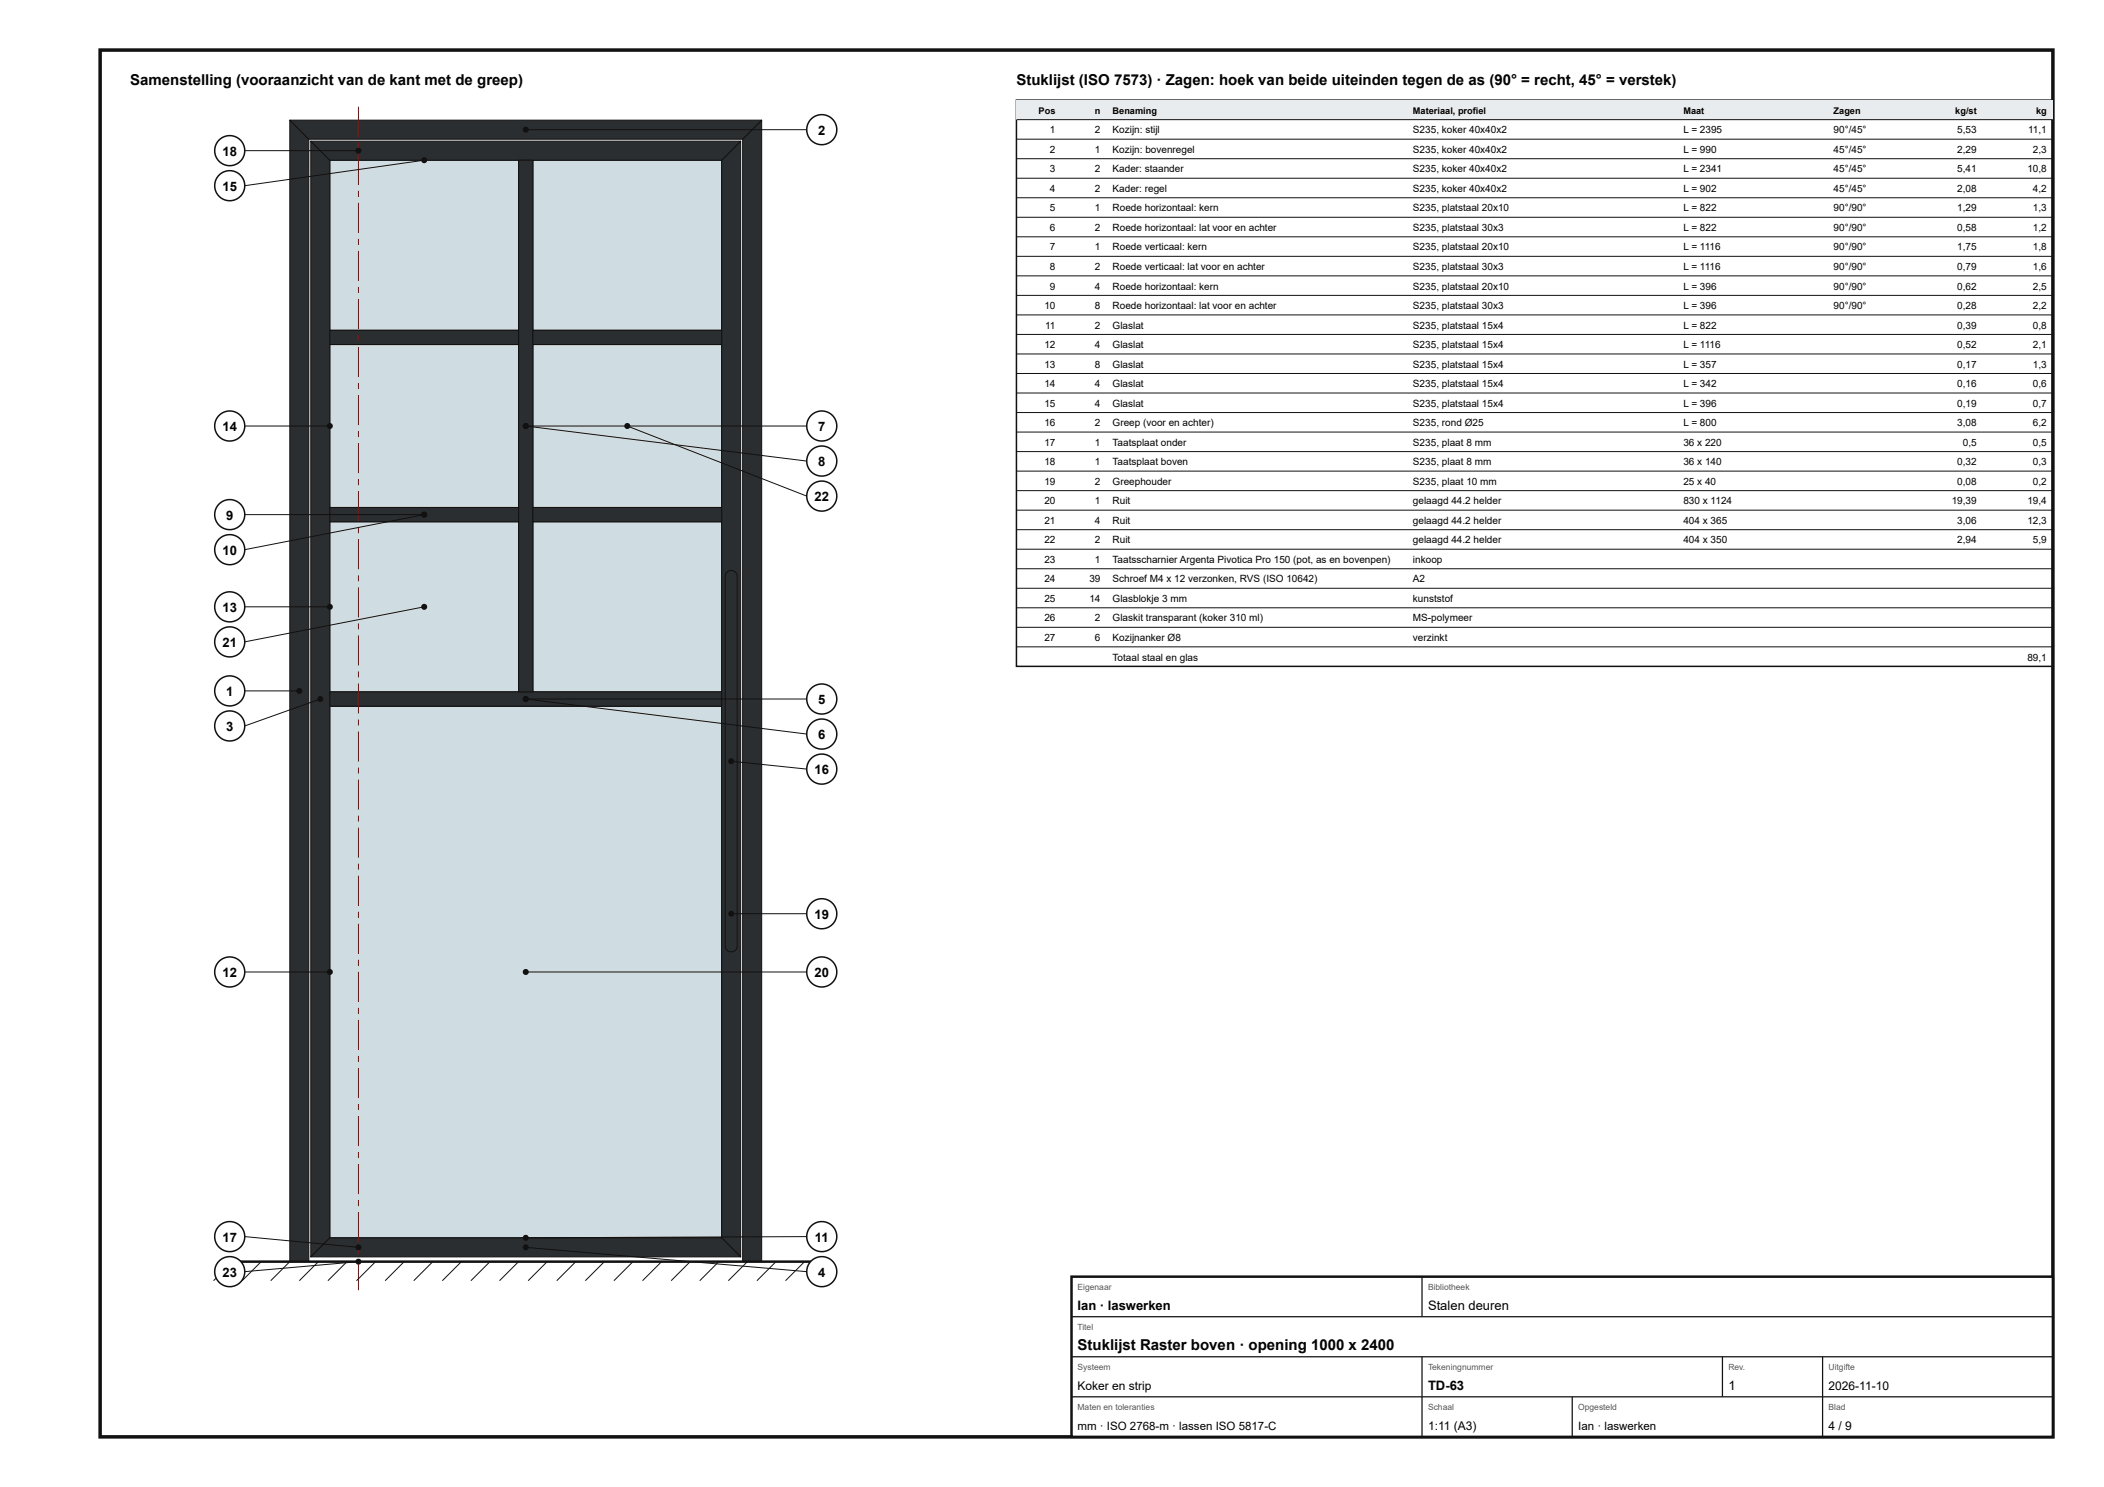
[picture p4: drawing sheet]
<svg xmlns="http://www.w3.org/2000/svg" width="420mm" height="297mm" viewBox="0 0 420 297" stroke-linecap="round" stroke-linejoin="round" font-family="sans-serif">
<path d="M20 10h390v277h-390z" fill="none" stroke="#111" stroke-width=".7" stroke-linecap="butt"/>
<path d="M65.9 141h78.2v106.2h-78.2z" fill="#cfdde3"/>
<path d="M65.9 141h78.2v106.2h-78.2z" fill="none" stroke="#111" stroke-width=".2"/>
<path d="M65.9 104.2h37.7v34h-37.7z" fill="#cfdde3"/>
<path d="M65.9 104.2h37.7v34h-37.7z" fill="none" stroke="#111" stroke-width=".2"/>
<path d="M65.9 68.8h37.7v32.6h-37.7z" fill="#cfdde3"/>
<path d="M65.9 68.8h37.7v32.6h-37.7z" fill="none" stroke="#111" stroke-width=".2"/>
<path d="M65.9 32h37.7v34h-37.7z" fill="#cfdde3"/>
<path d="M65.9 32h37.7v34h-37.7z" fill="none" stroke="#111" stroke-width=".2"/>
<path d="M106.4 104.2h37.7v34h-37.7z" fill="#cfdde3"/>
<path d="M106.4 104.2h37.7v34h-37.7z" fill="none" stroke="#111" stroke-width=".2"/>
<path d="M106.4 68.8h37.7v32.6h-37.7z" fill="#cfdde3"/>
<path d="M106.4 68.8h37.7v32.6h-37.7z" fill="none" stroke="#111" stroke-width=".2"/>
<path d="M106.4 32h37.7v34h-37.7z" fill="#cfdde3"/>
<path d="M106.4 32h37.7v34h-37.7z" fill="none" stroke="#111" stroke-width=".2"/>
<path d="M57.9 24l3.8 3.8v224.2h-3.8z" fill="#2b2e31"/>
<path d="M57.9 24l3.8 3.8v224.2h-3.8z" fill="none" stroke="#111" stroke-width=".2"/>
<path d="M152.1 24v228h-3.8v-224.2z" fill="#2b2e31"/>
<path d="M152.1 24v228h-3.8v-224.2z" fill="none" stroke="#111" stroke-width=".2"/>
<path d="M57.9 24h94.2l-3.8 3.8h-86.6z" fill="#2b2e31"/>
<path d="M57.9 24h94.2l-3.8 3.8h-86.6z" fill="none" stroke="#111" stroke-width=".2"/>
<path d="M62.1 28.2l3.8 3.8v215.2l-3.8 3.8z" fill="#2b2e31"/>
<path d="M62.1 28.2l3.8 3.8v215.2l-3.8 3.8z" fill="none" stroke="#111" stroke-width=".2"/>
<path d="M147.9 28.2v222.8l-3.8-3.8v-215.2z" fill="#2b2e31"/>
<path d="M147.9 28.2v222.8l-3.8-3.8v-215.2z" fill="none" stroke="#111" stroke-width=".2"/>
<path d="M65.9 247.2h78.2l3.8 3.8h-85.8z" fill="#2b2e31"/>
<path d="M65.9 247.2h78.2l3.8 3.8h-85.8z" fill="none" stroke="#111" stroke-width=".2"/>
<path d="M62.1 28.2h85.8l-3.8 3.8h-78.2z" fill="#2b2e31"/>
<path d="M62.1 28.2h85.8l-3.8 3.8h-78.2z" fill="none" stroke="#111" stroke-width=".2"/>
<path d="M65.9 138.2h78.2v2.8h-78.2z" fill="#2b2e31"/>
<path d="M65.9 138.2h78.2v2.8h-78.2z" fill="none" stroke="#111" stroke-width=".2"/>
<path d="M103.6 32h2.8v106.2h-2.8z" fill="#2b2e31"/>
<path d="M103.6 32h2.8v106.2h-2.8z" fill="none" stroke="#111" stroke-width=".2"/>
<path d="M65.9 101.4h37.7v2.8h-37.7z" fill="#2b2e31"/>
<path d="M65.9 101.4h37.7v2.8h-37.7z" fill="none" stroke="#111" stroke-width=".2"/>
<path d="M65.9 66h37.7v2.8h-37.7z" fill="#2b2e31"/>
<path d="M65.9 66h37.7v2.8h-37.7z" fill="none" stroke="#111" stroke-width=".2"/>
<path d="M106.4 101.4h37.7v2.8h-37.7z" fill="#2b2e31"/>
<path d="M106.4 101.4h37.7v2.8h-37.7z" fill="none" stroke="#111" stroke-width=".2"/>
<path d="M106.4 66h37.7v2.8h-37.7z" fill="#2b2e31"/>
<path d="M106.4 66h37.7v2.8h-37.7z" fill="none" stroke="#111" stroke-width=".2"/>
<path d="M71.5 251.7h.2v6h-.2zM71.5 249.3h.2v1.2h-.2zM71.5 242.1h.2v6h-.2zM71.5 239.7h.2v1.2h-.2zM71.5 232.5h.2v6h-.2zM71.5 230.1h.2v1.2h-.2zM71.5 222.9h.2v6h-.2zM71.5 220.5h.2v1.2h-.2zM71.5 213.3h.2v6h-.2zM71.5 210.9h.2v1.2h-.2zM71.5 203.7h.2v6h-.2zM71.5 201.3h.2v1.2h-.2zM71.5 194.1h.2v6h-.2zM71.5 191.7h.2v1.2h-.2zM71.5 184.5h.2v6h-.2zM71.5 182.1h.2v1.2h-.2zM71.5 174.9h.2v6h-.2zM71.5 172.5h.2v1.2h-.2zM71.5 165.3h.2v6h-.2zM71.5 162.9h.2v1.2h-.2zM71.5 155.7h.2v6h-.2zM71.5 153.3h.2v1.2h-.2zM71.5 146.1h.2v6h-.2zM71.5 143.7h.2v1.2h-.2zM71.5 136.5h.2v6h-.2zM71.5 134.1h.2v1.2h-.2zM71.5 126.9h.2v6h-.2zM71.5 124.5h.2v1.2h-.2zM71.5 117.3h.2v6h-.2zM71.5 114.9h.2v1.2h-.2zM71.5 107.7h.2v6h-.2zM71.5 105.3h.2v1.2h-.2zM71.5 98.1h.2v6h-.2zM71.5 95.7h.2v1.2h-.2zM71.5 88.5h.2v6h-.2zM71.5 86.1h.2v1.2h-.2zM71.5 78.9h.2v6h-.2zM71.5 76.5h.2v1.2h-.2zM71.5 69.3h.2v6h-.2zM71.5 66.9h.2v1.2h-.2zM71.5 59.7h.2v6h-.2zM71.5 57.3h.2v1.2h-.2zM71.5 50.1h.2v6h-.2zM71.5 47.7h.2v1.2h-.2zM71.5 40.5h.2v6h-.2zM71.5 38.1h.2v1.2h-.2zM71.5 30.9h.2v6h-.2zM71.5 28.5h.2v1.2h-.2zM71.5 21.3h.2v6h-.2z" fill="#b00"/>
<path d="M145.2 114.3a1.2 1.2 0 0 1 1.3-.3 1.2 1.2 0 0 1 .7 1.1v73.9a1.19 1.19 0 0 1-1.2 1.1 1.19 1.19 0 0 1-1.2-1.1v-73.9z" fill="#2b2e31"/>
<g fill="none" stroke="#111" stroke-width=".2">
<path d="M145.2 114.3a1.2 1.2 0 0 1 1.3-.3 1.2 1.2 0 0 1 .7 1.1v73.9a1.19 1.19 0 0 1-1.2 1.1 1.19 1.19 0 0 1-1.2-1.1v-73.9zM46.4 252l-3.8 3.8M52.2 252l-3.8 3.8M57.9 252l-3.8 3.8M63.6 252l-3.8 3.8M69.3 252l-3.8 3.8M75 252l-3.8 3.8M80.7 252l-3.8 3.8M86.4 252l-3.8 3.8M92.1 252l-3.8 3.8M97.9 252l-3.9 3.8M103.6 252l-3.8 3.8"/>
<path d="M109.3 252l-3.8 3.8M115 252l-3.8 3.8M120.7 252l-3.8 3.8M126.4 252l-3.8 3.8M132.1 252l-3.8 3.8M137.8 252l-3.8 3.8M143.6 252l-3.9 3.8M149.3 252l-3.8 3.8M155 252l-3.8 3.8M160.7 252l-3.8 3.8"/>
</g>
<path d="M46.4 252h117.1" fill="none" stroke="#111" stroke-width=".5"/>
<circle cx="71.6" cy="30.1" r=".6" fill="#111"/>
<path d="M48.9 30.1h22.7" fill="none" stroke="#111" stroke-width=".2"/>
<circle cx="45.9" cy="30.1" r="3" fill="#fff"/>
<circle cx="45.9" cy="30.1" r="3" fill="none" stroke="#111" stroke-width=".3"/>
<circle cx="84.7" cy="32" r=".6" fill="#111"/>
<path d="M84.7 32l-35.8 5.1" fill="none" stroke="#111" stroke-width=".2"/>
<circle cx="45.9" cy="37.1" r="3" fill="#fff"/>
<circle cx="45.9" cy="37.1" r="3" fill="none" stroke="#111" stroke-width=".3"/>
<circle cx="65.9" cy="85.1" r=".6" fill="#111"/>
<path d="M48.9 85.1h17" fill="none" stroke="#111" stroke-width=".2"/>
<circle cx="45.9" cy="85.1" r="3" fill="#fff"/>
<circle cx="45.9" cy="85.1" r="3" fill="none" stroke="#111" stroke-width=".3"/>
<circle cx="84.7" cy="102.8" r=".6" fill="#111"/>
<path d="M48.9 102.8h35.8" fill="none" stroke="#111" stroke-width=".2"/>
<circle cx="45.9" cy="102.8" r="3" fill="#fff"/>
<circle cx="45.9" cy="102.8" r="3" fill="none" stroke="#111" stroke-width=".3"/>
<circle cx="84.7" cy="102.8" r=".6" fill="#111"/>
<path d="M84.7 102.8l-35.8 7" fill="none" stroke="#111" stroke-width=".2"/>
<circle cx="45.9" cy="109.8" r="3" fill="#fff"/>
<circle cx="45.9" cy="109.8" r="3" fill="none" stroke="#111" stroke-width=".3"/>
<circle cx="65.9" cy="121.2" r=".6" fill="#111"/>
<path d="M48.9 121.2h17" fill="none" stroke="#111" stroke-width=".2"/>
<circle cx="45.9" cy="121.2" r="3" fill="#fff"/>
<circle cx="45.9" cy="121.2" r="3" fill="none" stroke="#111" stroke-width=".3"/>
<circle cx="84.7" cy="121.2" r=".6" fill="#111"/>
<path d="M84.7 121.2l-35.8 7" fill="none" stroke="#111" stroke-width=".2"/>
<circle cx="45.9" cy="128.2" r="3" fill="#fff"/>
<circle cx="45.9" cy="128.2" r="3" fill="none" stroke="#111" stroke-width=".3"/>
<circle cx="59.8" cy="138" r=".6" fill="#111"/>
<path d="M48.9 138h10.9" fill="none" stroke="#111" stroke-width=".2"/>
<circle cx="45.9" cy="138" r="3" fill="#fff"/>
<circle cx="45.9" cy="138" r="3" fill="none" stroke="#111" stroke-width=".3"/>
<circle cx="64" cy="139.6" r=".6" fill="#111"/>
<path d="M64 139.6l-15.1 5.4" fill="none" stroke="#111" stroke-width=".2"/>
<circle cx="45.9" cy="145" r="3" fill="#fff"/>
<circle cx="45.9" cy="145" r="3" fill="none" stroke="#111" stroke-width=".3"/>
<circle cx="65.9" cy="194.1" r=".6" fill="#111"/>
<path d="M48.9 194.1h17" fill="none" stroke="#111" stroke-width=".2"/>
<circle cx="45.9" cy="194.1" r="3" fill="#fff"/>
<circle cx="45.9" cy="194.1" r="3" fill="none" stroke="#111" stroke-width=".3"/>
<circle cx="71.6" cy="249.1" r=".6" fill="#111"/>
<path d="M48.9 247l22.7 2.1" fill="none" stroke="#111" stroke-width=".2"/>
<circle cx="45.9" cy="247" r="3" fill="#fff"/>
<circle cx="45.9" cy="247" r="3" fill="none" stroke="#111" stroke-width=".3"/>
<circle cx="71.6" cy="252" r=".6" fill="#111"/>
<path d="M71.6 252l-22.7 2" fill="none" stroke="#111" stroke-width=".2"/>
<circle cx="45.9" cy="254" r="3" fill="#fff"/>
<circle cx="45.9" cy="254" r="3" fill="none" stroke="#111" stroke-width=".3"/>
<circle cx="105" cy="25.9" r=".6" fill="#111"/>
<path d="M105 25.9h56.1" fill="none" stroke="#111" stroke-width=".2"/>
<circle cx="164.1" cy="25.9" r="3" fill="#fff"/>
<circle cx="164.1" cy="25.9" r="3" fill="none" stroke="#111" stroke-width=".3"/>
<circle cx="105" cy="85.1" r=".6" fill="#111"/>
<path d="M105 85.1h56.1" fill="none" stroke="#111" stroke-width=".2"/>
<circle cx="164.1" cy="85.1" r="3" fill="#fff"/>
<circle cx="164.1" cy="85.1" r="3" fill="none" stroke="#111" stroke-width=".3"/>
<circle cx="105" cy="85.1" r=".6" fill="#111"/>
<path d="M105 85.1l56.1 7" fill="none" stroke="#111" stroke-width=".2"/>
<circle cx="164.1" cy="92.1" r="3" fill="#fff"/>
<circle cx="164.1" cy="92.1" r="3" fill="none" stroke="#111" stroke-width=".3"/>
<circle cx="125.3" cy="85.1" r=".6" fill="#111"/>
<path d="M125.3 85.1l35.8 14" fill="none" stroke="#111" stroke-width=".2"/>
<circle cx="164.1" cy="99.1" r="3" fill="#fff"/>
<circle cx="164.1" cy="99.1" r="3" fill="none" stroke="#111" stroke-width=".3"/>
<circle cx="105" cy="139.6" r=".6" fill="#111"/>
<path d="M105 139.6h56.1" fill="none" stroke="#111" stroke-width=".2"/>
<circle cx="164.1" cy="139.6" r="3" fill="#fff"/>
<circle cx="164.1" cy="139.6" r="3" fill="none" stroke="#111" stroke-width=".3"/>
<circle cx="105" cy="139.6" r=".6" fill="#111"/>
<path d="M105 139.6l56.1 7" fill="none" stroke="#111" stroke-width=".2"/>
<circle cx="164.1" cy="146.6" r="3" fill="#fff"/>
<circle cx="164.1" cy="146.6" r="3" fill="none" stroke="#111" stroke-width=".3"/>
<circle cx="146" cy="152" r=".6" fill="#111"/>
<path d="M146 152l15.1 1.6" fill="none" stroke="#111" stroke-width=".2"/>
<circle cx="164.1" cy="153.6" r="3" fill="#fff"/>
<circle cx="164.1" cy="153.6" r="3" fill="none" stroke="#111" stroke-width=".3"/>
<circle cx="146" cy="182.5" r=".6" fill="#111"/>
<path d="M146 182.5h15.1" fill="none" stroke="#111" stroke-width=".2"/>
<circle cx="164.1" cy="182.5" r="3" fill="#fff"/>
<circle cx="164.1" cy="182.5" r="3" fill="none" stroke="#111" stroke-width=".3"/>
<circle cx="105" cy="194.1" r=".6" fill="#111"/>
<path d="M105 194.1h56.1" fill="none" stroke="#111" stroke-width=".2"/>
<circle cx="164.1" cy="194.1" r="3" fill="#fff"/>
<circle cx="164.1" cy="194.1" r="3" fill="none" stroke="#111" stroke-width=".3"/>
<circle cx="105" cy="247.2" r=".6" fill="#111"/>
<path d="M161.1 247l-56.1 .2" fill="none" stroke="#111" stroke-width=".2"/>
<circle cx="164.1" cy="247" r="3" fill="#fff"/>
<circle cx="164.1" cy="247" r="3" fill="none" stroke="#111" stroke-width=".3"/>
<circle cx="105" cy="249.1" r=".6" fill="#111"/>
<path d="M105 249.1l56.1 4.9" fill="none" stroke="#111" stroke-width=".2"/>
<circle cx="164.1" cy="254" r="3" fill="#fff"/>
<g fill="none" stroke="#111" stroke-width=".3">
<path d="M203 20h207v113.1h-207z"/>
<circle cx="164.1" cy="254" r="3"/>
</g>
<path d="M203 20h207v3.9h-207z" fill="#e9ecee"/>
<g fill="none" stroke="#111" stroke-width=".2">
<path d="M203 23.9h207M203 27.8h207M203 31.7h207M203 35.6h207M203 39.5h207M203 43.4h207M203 47.3h207M203 51.2h207M203 55.1h207M203 59h207M203 62.9h207M203 66.8h207"/>
<path d="M203 70.7h207M203 74.6h207M203 78.5h207M203 82.4h207M203 86.3h207M203 90.2h207M203 94.1h207M203 98h207M203 101.9h207M203 105.8h207M203 109.7h207M203 113.6h207"/>
<path d="M203 117.5h207M203 121.4h207M203 125.3h207M203 129.2h207"/>
</g>
<path d="M214 255h196v32h-196z" fill="#fff"/>
<path d="M214 255h196v32h-196z" fill="none" stroke="#111" stroke-width=".5"/>
<path d="M284 255v8M214 263h196M214 271h196M214 279h196M284 271v16M314 279v8M344 271v8M364 271v16" fill="none" stroke="#111" stroke-width=".25"/>
<g font-size="3">
<text x="26" y="17">Samenstelling (vooraanzicht van de kant met de greep)</text>
<text x="203" y="17">Stuklijst (ISO 7573) · Zagen: hoek van beide uiteinden tegen de as (90° = recht, 45° = verstek)</text>
<text x="215.2" y="269.6">Stuklijst Raster boven · opening 1000 x 2400</text>
</g>
<g font-size="2.6">
<text x="163.4" y="26.9">2</text>
<text x="44.4" y="31.1">18</text>
<text x="44.4" y="38.1">15</text>
<text x="44.4" y="86.1">14</text>
<text x="163.4" y="86.1">7</text>
<text x="163.4" y="93.1">8</text>
<text x="162.7" y="100.1">22</text>
<text x="45.2" y="103.8">9</text>
<text x="44.4" y="110.8">10</text>
<text x="44.4" y="122.2">13</text>
<text x="44.4" y="129.2">21</text>
<text x="45.2" y="139">1</text>
<text x="163.4" y="140.6">5</text>
<text x="45.2" y="146">3</text>
<text x="163.4" y="147.6">6</text>
<text x="162.7" y="154.6">16</text>
<text x="162.7" y="183.5">19</text>
<text x="44.4" y="195.1">12</text>
<text x="162.7" y="195.1">20</text>
<text x="44.4" y="248">17</text>
<text x="162.7" y="248">11</text>
<text x="44.4" y="255">23</text>
<text x="163.4" y="255">4</text>
<text x="215.2" y="261.6">Ian · laswerken</text>
<text x="285.2" y="261.6">Stalen deuren</text>
<text x="285.2" y="277.6">TD-63</text>
<text x="345.2" y="277.6">1</text>
</g>
<g font-size="2.4">
<text x="215.2" y="277.6">Koker en strip</text>
<text x="365.2" y="277.6">2026-11-10</text>
<text x="285.2" y="285.6">1:11 (A3)</text>
<text x="365.2" y="285.6">4 / 9</text>
</g>
<g font-size="2.3">
<text x="215.2" y="285.6">mm · ISO 2768-m · lassen ISO 5817-C</text>
<text x="315.2" y="285.6">Ian · laswerken</text>
</g>
<g font-size="2">
<text x="209.7" y="26.6">1</text>
<text x="218.7" y="26.6">2</text>
<text x="222.2" y="26.6">Kozijn: stijl</text>
<text x="282.2" y="26.6">S235, koker 40x40x2</text>
<text x="336.2" y="26.6">L = 2395</text>
<text x="366.2" y="26.6">90°/45°</text>
<text x="390.9" y="26.6">5,53</text>
<text x="405.1" y="26.6">11,1</text>
<text x="209.7" y="30.5">2</text>
<text x="209.7" y="34.4">3</text>
<text x="218.7" y="30.5">1</text>
<text x="218.7" y="34.4">2</text>
<text x="222.2" y="30.5">Kozijn: bovenregel</text>
<text x="222.2" y="34.4">Kader: staander</text>
<text x="282.2" y="30.5">S235, koker 40x40x2</text>
<text x="282.2" y="34.4">S235, koker 40x40x2</text>
<text x="336.2" y="30.5">L = 990</text>
<text x="336.2" y="34.4">L = 2341</text>
<text x="366.2" y="30.5">45°/45°</text>
<text x="366.2" y="34.4">45°/45°</text>
<text x="390.9" y="30.5">2,29</text>
<text x="390.9" y="34.4">5,41</text>
<text x="404.9" y="34.4">10,8</text>
<text x="406" y="30.5">2,3</text>
<text x="209.7" y="38.3">4</text>
<text x="218.7" y="38.3">2</text>
<text x="222.2" y="38.3">Kader: regel</text>
<text x="282.2" y="38.3">S235, koker 40x40x2</text>
<text x="336.2" y="38.3">L = 902</text>
<text x="366.2" y="38.3">45°/45°</text>
<text x="390.9" y="38.3">2,08</text>
<text x="406" y="38.3">4,2</text>
<text x="209.7" y="42.2">5</text>
<text x="209.7" y="46.1">6</text>
<text x="218.7" y="42.2">1</text>
<text x="218.7" y="46.1">2</text>
<text x="222.2" y="42.2">Roede horizontaal: kern</text>
<text x="222.2" y="46.1">Roede horizontaal: lat voor en achter</text>
<text x="282.2" y="42.2">S235, platstaal 20x10</text>
<text x="282.2" y="46.1">S235, platstaal 30x3</text>
<text x="336.2" y="42.2">L = 822</text>
<text x="336.2" y="46.1">L = 822</text>
<text x="366.2" y="42.2">90°/90°</text>
<text x="366.2" y="46.1">90°/90°</text>
<text x="390.9" y="42.2">1,29</text>
<text x="390.9" y="46.1">0,58</text>
<text x="406" y="42.2">1,3</text>
<text x="406" y="46.1">1,2</text>
<text x="209.7" y="50">7</text>
<text x="209.7" y="53.9">8</text>
<text x="218.7" y="50">1</text>
<text x="218.7" y="53.9">2</text>
<text x="222.2" y="50">Roede verticaal: kern</text>
<text x="222.2" y="53.9">Roede verticaal: lat voor en achter</text>
<text x="282.2" y="50">S235, platstaal 20x10</text>
<text x="282.2" y="53.9">S235, platstaal 30x3</text>
<text x="336.2" y="50">L = 1116</text>
<text x="336.2" y="53.9">L = 1116</text>
<text x="366.2" y="50">90°/90°</text>
<text x="366.2" y="53.9">90°/90°</text>
<text x="390.9" y="50">1,75</text>
<text x="390.9" y="53.9">0,79</text>
<text x="406" y="50">1,8</text>
<text x="406" y="53.9">1,6</text>
<text x="209.7" y="57.8">9</text>
<text x="218.7" y="57.8">4</text>
<text x="222.2" y="57.8">Roede horizontaal: kern</text>
<text x="282.2" y="57.8">S235, platstaal 20x10</text>
<text x="336.2" y="57.8">L = 396</text>
<text x="366.2" y="57.8">90°/90°</text>
<text x="390.9" y="57.8">0,62</text>
<text x="406" y="57.8">2,5</text>
<text x="208.6" y="61.7">10</text>
<text x="208.7" y="65.6">11</text>
<text x="218.7" y="61.7">8</text>
<text x="218.7" y="65.6">2</text>
<text x="222.2" y="61.7">Roede horizontaal: lat voor en achter</text>
<text x="222.2" y="65.6">Glaslat</text>
<text x="282.2" y="61.7">S235, platstaal 30x3</text>
<text x="282.2" y="65.6">S235, platstaal 15x4</text>
<text x="336.2" y="61.7">L = 396</text>
<text x="336.2" y="65.6">L = 822</text>
<text x="366.2" y="61.7">90°/90°</text>
<text x="390.9" y="61.7">0,28</text>
<text x="390.9" y="65.6">0,39</text>
<text x="406" y="61.7">2,2</text>
<text x="406" y="65.6">0,8</text>
<text x="208.6" y="69.5">12</text>
<text x="218.7" y="69.5">4</text>
<text x="222.2" y="69.5">Glaslat</text>
<text x="282.2" y="69.5">S235, platstaal 15x4</text>
<text x="336.2" y="69.5">L = 1116</text>
<text x="390.9" y="69.5">0,52</text>
<text x="406" y="69.5">2,1</text>
<text x="208.6" y="73.4">13</text>
<text x="208.6" y="77.3">14</text>
<text x="218.7" y="73.4">8</text>
<text x="218.7" y="77.3">4</text>
<text x="222.2" y="73.4">Glaslat</text>
<text x="222.2" y="77.3">Glaslat</text>
<text x="282.2" y="73.4">S235, platstaal 15x4</text>
<text x="282.2" y="77.3">S235, platstaal 15x4</text>
<text x="336.2" y="73.4">L = 357</text>
<text x="336.2" y="77.3">L = 342</text>
<text x="390.9" y="73.4">0,17</text>
<text x="390.9" y="77.3">0,16</text>
<text x="406" y="73.4">1,3</text>
<text x="406" y="77.3">0,6</text>
<text x="208.6" y="81.2">15</text>
<text x="218.7" y="81.2">4</text>
<text x="222.2" y="81.2">Glaslat</text>
<text x="282.2" y="81.2">S235, platstaal 15x4</text>
<text x="336.2" y="81.2">L = 396</text>
<text x="390.9" y="81.2">0,19</text>
<text x="406" y="81.2">0,7</text>
<text x="208.6" y="85.1">16</text>
<text x="208.6" y="89">17</text>
<text x="218.7" y="85.1">2</text>
<text x="218.7" y="89">1</text>
<text x="222.2" y="85.1">Greep (voor en achter)</text>
<text x="222.2" y="89">Taatsplaat onder</text>
<text x="282.2" y="85.1">S235, rond Ø25</text>
<text x="282.2" y="89">S235, plaat 8 mm</text>
<text x="336.2" y="85.1">L = 800</text>
<text x="336.2" y="89">36 x 220</text>
<text x="390.9" y="85.1">3,08</text>
<text x="392" y="89">0,5</text>
<text x="406" y="85.1">6,2</text>
<text x="406" y="89">0,5</text>
<text x="208.6" y="92.9">18</text>
<text x="218.7" y="92.9">1</text>
<text x="222.2" y="92.9">Taatsplaat boven</text>
<text x="282.2" y="92.9">S235, plaat 8 mm</text>
<text x="336.2" y="92.9">36 x 140</text>
<text x="390.9" y="92.9">0,32</text>
<text x="406" y="92.9">0,3</text>
<text x="208.6" y="96.8">19</text>
<text x="208.6" y="100.7">20</text>
<text x="218.7" y="96.8">2</text>
<text x="218.7" y="100.7">1</text>
<text x="222.2" y="96.8">Greephouder</text>
<text x="222.2" y="100.7">Ruit</text>
<text x="282.2" y="96.8">S235, plaat 10 mm</text>
<text x="282.2" y="100.7">gelaagd 44.2 helder</text>
<text x="336.2" y="96.8">25 x 40</text>
<text x="336.2" y="100.7">830 x 1124</text>
<text x="389.8" y="100.7">19,39</text>
<text x="390.9" y="96.8">0,08</text>
<text x="404.9" y="100.7">19,4</text>
<text x="406" y="96.8">0,2</text>
<text x="208.6" y="104.6">21</text>
<text x="218.7" y="104.6">4</text>
<text x="222.2" y="104.6">Ruit</text>
<text x="282.2" y="104.6">gelaagd 44.2 helder</text>
<text x="336.2" y="104.6">404 x 365</text>
<text x="390.9" y="104.6">3,06</text>
<text x="404.9" y="104.6">12,3</text>
<text x="208.6" y="108.5">22</text>
<text x="208.6" y="112.4">23</text>
<text x="218.7" y="108.5">2</text>
<text x="218.7" y="112.4">1</text>
<text x="222.2" y="108.5">Ruit</text>
<text x="222.2" y="112.4">Taatsscharnier Argenta Pivotica Pro 150 (pot, as en bovenpen)</text>
<text x="282.2" y="108.5">gelaagd 44.2 helder</text>
<text x="282.2" y="112.4">inkoop</text>
<text x="336.2" y="108.5">404 x 350</text>
<text x="390.9" y="108.5">2,94</text>
<text x="406" y="108.5">5,9</text>
<text x="208.6" y="116.3">24</text>
<text x="217.6" y="116.3">39</text>
<text x="222.2" y="116.3">Schroef M4 x 12 verzonken, RVS (ISO 10642)</text>
<text x="282.2" y="116.3">A2</text>
<text x="208.6" y="120.2">25</text>
<text x="208.6" y="124.1">26</text>
<text x="217.6" y="120.2">14</text>
<text x="218.7" y="124.1">2</text>
<text x="222.2" y="120.2">Glasblokje 3 mm</text>
<text x="222.2" y="124.1">Glaskit transparant (koker 310 ml)</text>
<text x="282.2" y="120.2">kunststof</text>
<text x="282.2" y="124.1">MS-polymeer</text>
<text x="208.6" y="128">27</text>
<text x="218.7" y="128">6</text>
<text x="222.2" y="128">Kozijnanker Ø8</text>
<text x="222.2" y="131.9">Totaal staal en glas</text>
<text x="282.2" y="128">verzinkt</text>
<text x="404.9" y="131.9">89,1</text>
</g>
<g font-size="1.8">
<text x="207.4" y="22.7">Pos</text>
<text x="218.7" y="22.7">n</text>
<text x="222.2" y="22.7">Benaming</text>
<text x="282.2" y="22.7">Materiaal, profiel</text>
<text x="336.2" y="22.7">Maat</text>
<text x="366.2" y="22.7">Zagen</text>
<text x="390.5" y="22.7">kg/st</text>
<text x="406.6" y="22.7">kg</text>
</g>
<g font-size="1.7" fill="#555">
<text x="215.2" y="257.6">Eigenaar</text>
<text x="285.2" y="257.6">Bibliotheek</text>
<text x="215.2" y="265.6">Titel</text>
<text x="215.2" y="273.6">Systeem</text>
<text x="285.2" y="273.6">Tekeningnummer</text>
<text x="345.2" y="273.6">Rev.</text>
<text x="365.2" y="273.6">Uitgifte</text>
<text x="215.2" y="281.6">Maten en toleranties</text>
<text x="285.2" y="281.6">Schaal</text>
<text x="315.2" y="281.6">Opgesteld</text>
<text x="365.2" y="281.6">Blad</text>
</g>
</svg>
